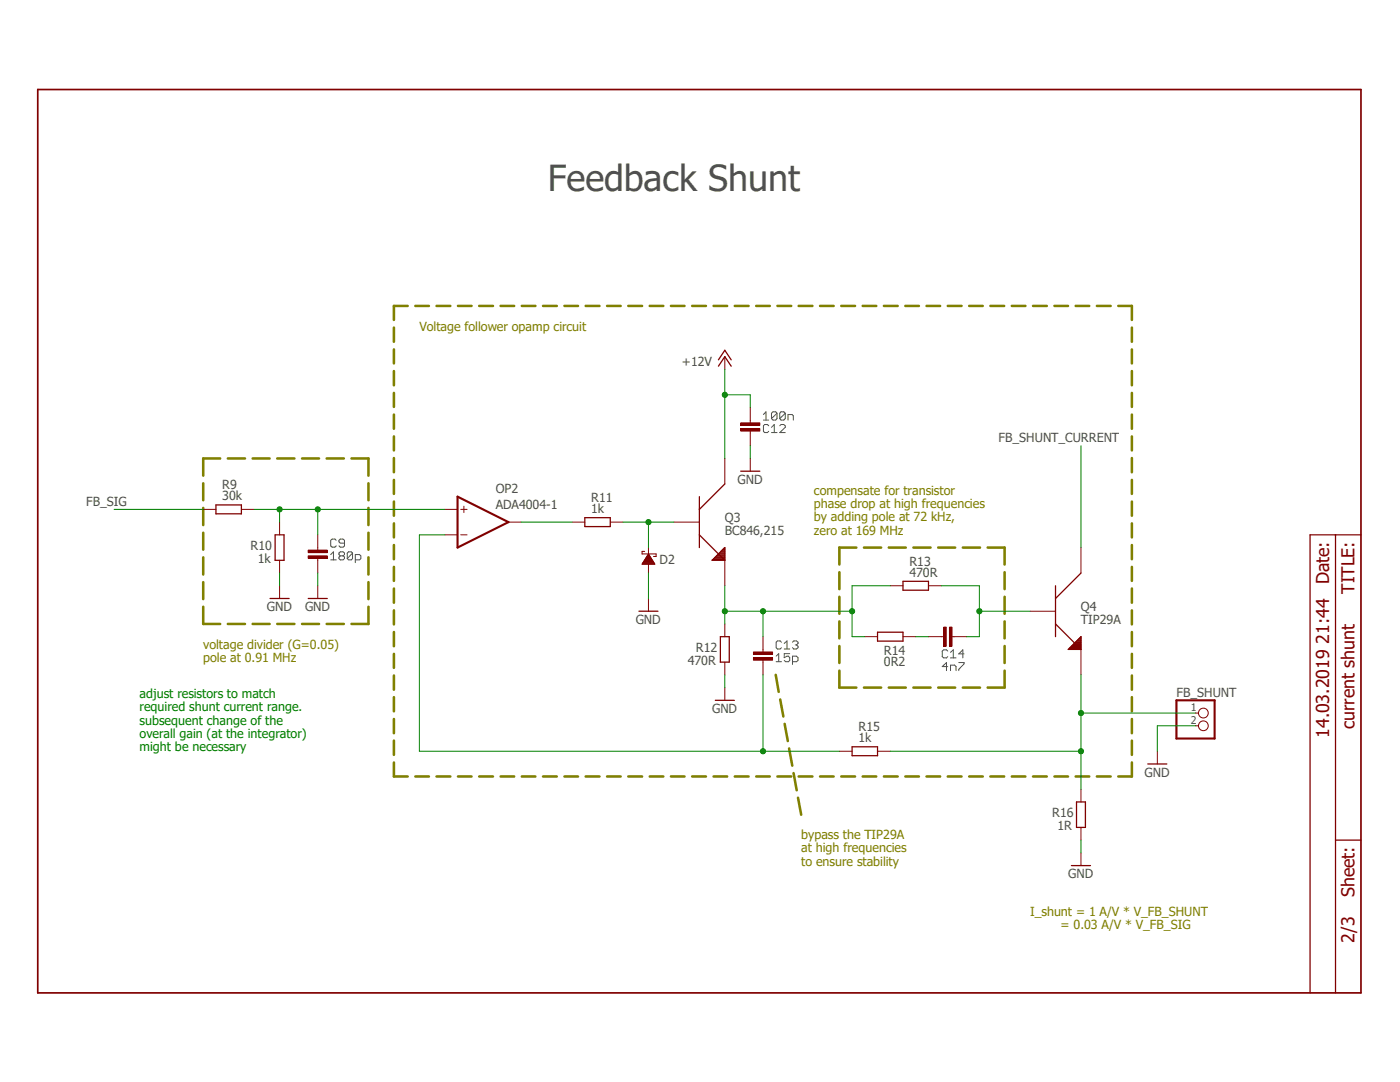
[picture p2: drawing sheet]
<svg xmlns="http://www.w3.org/2000/svg" width="279mm" height="216mm" viewBox="0 0 279 216" stroke-linecap="round" stroke-linejoin="round" font-family="sans-serif">
<path d="M7.2 17.4l265 181.1M272.2 17.4l-265 181.1" fill="none" stroke="#fff" stroke-width=".2"/>
<g fill="none" stroke="#808000" stroke-width=".51">
<path d="M78.6 65.4v2.8M78.6 69.7v2.8M78.6 74v2.9M78.6 78.4v2.8M81.4 61h-2.8v2.8M82.9 61h2.7M87.1 61h2.8M91.4 61h2.7M95.6 61h2.8M99.9 61h2.7M104.1 61h2.7M108.4 61h2.7"/>
<path d="M112.6 61h2.8M116.9 61h2.7M121.2 61h2.7M125.4 61h2.7M129.7 61h2.7M133.9 61h2.7M138.1 61h2.8M142.4 61h2.7M146.6 61h2.8M150.9 61h2.7M155.2 61h2.7M159.4 61h2.7"/>
<path d="M163.7 61h2.7M167.9 61h2.7M172.2 61h2.7M176.4 61h2.8M180.7 61h2.7M184.9 61h2.7M189.1 61h2.8M193.4 61h2.7M197.7 61h2.7M201.9 61h2.7M206.2 61h2.7M210.4 61h2.7"/>
<path d="M214.7 61h2.7M218.9 61h2.8M223.2 61h2.7v2.8M225.9 65.4v2.8M225.9 69.7v2.8M225.9 74v2.9M225.9 78.4v2.8M40.6 96.4v3.4M43.9 91.5h-3.3v3.4M45.5 91.5h3.4M50.4 91.5h3.4M55.3 91.5h3.5"/>
<path d="M60.3 91.5h3.4M65.2 91.5h3.4M70.1 91.5h3.4v3.4M73.5 96.4v3.4M78.6 82.7v2.9M78.6 87.1v2.8M78.6 91.4v2.8M78.6 95.8v2.8M225.9 82.7v2.9M225.9 87.1v2.8M225.9 91.4v2.8M225.9 95.8v2.8"/>
<path d="M40.6 101.3v3.5M40.6 106.3v3.4M40.6 111.2v3.4M40.6 116.2v3.3M73.5 101.3v3.5M73.5 106.3v3.4M73.5 111.2v3.4M73.5 116.2v3.3M78.6 100.1v2.8M78.6 104.4v2.8M78.6 108.8v2.8M78.6 113.1v2.8"/>
<path d="M78.6 117.4v2.9M167.5 114.2v3.4M167.5 119.1v3.4M170.9 109.3h-3.4v3.3M172.4 109.3h3.5M177.4 109.3h3.4M182.3 109.3h3.4M187.2 109.3h3.4M192.2 109.3h3.4M197.1 109.3h3.4v3.3M200.5 114.2v3.4M200.5 119.1v3.4"/>
<path d="M225.9 100.1v2.8M225.9 104.4v2.8M225.9 108.8v2.8M225.9 113.1v2.8M225.9 117.4v2.9M40.6 121.1v3.4h3.3M45.5 124.5h3.4M50.4 124.5h3.4M55.3 124.5h3.5M60.3 124.5h3.4M65.2 124.5h3.4M73.5 121.1v3.4h-3.4"/>
<path d="M78.6 121.8v2.8M78.6 126.1v2.8M78.6 130.5v2.8M78.6 134.8v2.8M78.6 139.1v2.8M154.8 134.7l.6 3.3M155.7 139.6l.6 3.4M167.5 133.8v3.4h3.4M167.5 124v3.4M167.5 128.9v3.4M172.4 137.2h3.5M177.4 137.2h3.4"/>
<path d="M182.3 137.2h3.4M187.2 137.2h3.4M192.2 137.2h3.4M200.5 124v3.4M200.5 128.9v3.4M200.5 133.8v3.4h-3.4M225.9 121.8v2.8M225.9 126.1v2.8M225.9 130.5v2.8M225.9 134.8v2.8M225.9 139.1v2.8M78.6 143.5v2.8"/>
<path d="M78.6 147.8v2.8M78.6 152.1v2.8h2.8M82.9 154.9h2.7M87.1 154.9h2.8M91.4 154.9h2.7M95.6 154.9h2.8M99.9 154.9h2.7M104.1 154.9h2.7M108.4 154.9h2.7M112.6 154.9h2.8M116.9 154.9h2.7M121.2 154.9h2.7"/>
<path d="M125.4 154.9h2.7M129.7 154.9h2.7M133.9 154.9h2.7M138.1 154.9h2.8M142.4 154.9h2.7M146.6 154.9h2.8M150.9 154.9h2.7M155.2 154.9h2.7M156.6 144.4l.6 3.5M157.5 149.4l.6 3.4M158.4 154.3l.6 3.4M159.3 159.2l.6 3.4"/>
<path d="M159.4 154.9h2.7M163.7 154.9h2.7M167.9 154.9h2.7M172.2 154.9h2.7M176.4 154.9h2.8M180.7 154.9h2.7M184.9 154.9h2.7M189.1 154.9h2.8M193.4 154.9h2.7M197.7 154.9h2.7M201.9 154.9h2.7M206.2 154.9h2.7"/>
<path d="M210.4 154.9h2.7M214.7 154.9h2.7M218.9 154.9h2.8M225.9 152.1v2.8h-2.7M225.9 143.5v2.8M225.9 147.8v2.8"/>
</g>
<g fill="none" stroke="#505050" stroke-width=".2">
<path d="M152.4 82.7l.5-.5v1.6M152.4 83.8h1M153.4 85l-.2-.3h-.6l-.2 .3v1.1l.2 .2h.6l.2-.2M154 86.3h1.1M154 85.3l.5-.6v1.6M155.1 82.5v1l-.3 .3h-.5l-.3-.3M155.1 82.5l-.3-.3h-.5l-.3 .3v1M155.1 82.5l-1.1 1M155.6 85l.3-.3h.5l.3 .3v.3l-1.1 1h1.1M156.7 82.5v1l-.3 .3h-.5l-.3-.3M156.7 82.5l-.3-.3h-.5l-.3 .3v1M156.7 82.5l-1.1 1"/>
<path d="M157.3 83.8v-1.1h.8l.2 .3v.8M66 110.7l.5-.6v1.6M66 111.7h1.1M67.1 107.8l-.3-.2h-.5l-.3 .2v1.1l.3 .3h.5l.3-.3M67.9 110.9l-.3 .3v.3l.3 .2h.6l.2-.2v-.3l-.2-.3M67.9 110.9l-.3-.2v-.3l.3-.3h.6l.2 .3v.3l-.2 .2M67.9 110.9h.6M68.7 108.4h-.8l-.3-.3v-.3l.3-.2h.6l.2 .2v1.1l-.2 .3h-.6l-.3-.3M70.4 110.4v1.1l-.3 .2h-.5l-.3-.2M70.4 110.4l-.3-.3h-.5l-.3 .3v1.1M70.4 110.4l-1.1 1.1M70.9 111.7h.9l.2-.2v-.6l-.2-.2h-.9v1.6"/>
<path d="M154.9 130.9l.5-.5v1.6M154.9 132h1.1M156 128.1l-.3-.2h-.5l-.3 .2v1.1l.3 .3h.5l.3-.3M156.5 129.5h1.1M156.5 128.4l.6-.5v1.6M157.6 130.4h-1.1v.8l.6-.3h.3l.2 .3v.6l-.2 .2h-.6l-.3-.2M158.2 132h.8l.3-.2v-.6l-.3-.3h-.8v1.7M158.2 128.1l.2-.2h.6l.3 .2v.3l-.3 .3M158.7 128.7h.3M159 128.7l.3 .2v.3l-.3 .3h-.6l-.2-.3M189.1 133h-1.1l.9-.8v1.6M189.1 129.9l-.2-.2h-.6l-.3 .2v1.1l.3 .3h.6l.2-.3"/>
<path d="M189.7 133.8v-1.1h.8l.3 .3v.8M189.7 131.3h1.1M189.7 130.2l.5-.5v1.6M191.3 132.2h1.1v.3l-1.1 1.1v.2M192.4 130.5h-1.1l.9-.8v1.6"/>
</g>
<path d="M143.4 73.1l1.3-1.9 1.2 1.9M143.4 71.8l1.3-1.9 1.2 1.9M147.8 94h3.8M43.1 100.8h5.1v1.7h-5.1zM53.9 119.4h3.8M54.9 106.7h1.8v5.1h-1.8zM116.7 103.3h5.1v1.8h-5.1zM266.5 106.7v91.4M271.6 106.7h-10.1v91.4M266.5 167.6h5.1" fill="none" stroke="#800000" stroke-width=".25"/>
<path d="M7.5 17.9h264.1v180.2h-264.1z" fill="none" stroke="#800000" stroke-width=".34"/>
<path d="M144.7 71.2v2.5M149.7 83.9v.6M149.7 85.8v.6M149.7 91.5v2.5M40.6 101.6h2.5M48.2 101.6h2.5M55.8 104.2v2.5M55.8 111.8v2.5M55.8 116.9v2.5M114.2 104.2h2.5M121.8 104.2h2.5" fill="none" stroke="#800000" stroke-width=".2"/>
<path d="M147.8 84.4h3.8v.5h-3.8z" fill-rule="evenodd" fill="#800000"/>
<path d="M147.8 84.4h3.8v.5h-3.8z" fill="none" stroke="#800000" stroke-width=".2"/>
<path d="M147.8 85.5h3.8v.5h-3.8z" fill-rule="evenodd" fill="#800000"/>
<path d="M147.8 85.5h3.8v.5h-3.8zM149.7 81.3v2.6M149.7 86.4v2.5M152.3 129.6v.6M152.3 131.5v.6" fill="none" stroke="#800000" stroke-width=".2"/>
<path d="M150.4 130.1h3.8v.5h-3.8z" fill-rule="evenodd" fill="#800000"/>
<path d="M150.4 130.1h3.8v.5h-3.8z" fill="none" stroke="#800000" stroke-width=".2"/>
<path d="M150.4 131.2h3.8v.5h-3.8z" fill-rule="evenodd" fill="#800000"/>
<g fill="none" stroke="#800000" stroke-width=".2">
<path d="M63.4 109.3v.6M63.4 111.2v.6M128.2 112.5h2.4M128.3 112.4h2.3M128.3 112.3h2.2M128.4 112.2h2.1M128.4 112.1h2M128.5 112h1.8M128.5 111.9h1.8M128.6 111.8h1.7M128.7 111.8h1.5M128.7 111.7h1.4"/>
<path d="M128.7 111.6h1.4M128.8 111.5h1.2M128.9 111.4h1.1M128.9 111.3h1M129 111.2h.8M129.1 111.1h.7M129.1 111h.6M129.2 110.9h.5M129.2 110.8h.4M129.3 110.7h.2M129.4 109.3v1.2M129.4 112.6v1.7"/>
<path d="M129.4 119.4v2.6M129.4 110.5l1.3 2.1h-2.6zM129.4 110.6h.1M177.7 116.9h2.5M185.3 116.9h2.5M144.7 124.5v2.5M144.7 132.1v2.6M144.7 137.2v2.5M150.4 131.2h3.8v.5h-3.8zM152.3 127v2.6M152.3 132.1v2.6M167.5 149.9h2.6"/>
<path d="M175.1 149.9h2.6M215.7 157.5v2.5M215.7 165.1v2.5M215.7 170.2v2.5"/>
</g>
<path d="M180.2 116h5.1v1.8h-5.1zM127.5 122h3.8M142.7 139.7h3.9M143.8 127h1.7v5.1h-1.7zM170.1 149h5v1.8h-5zM213.8 172.7h3.8M214.8 160h1.8v5.1h-1.8z" fill="none" stroke="#800000" stroke-width=".25"/>
<path d="M128.7 110h-.6v.5h2.8v.5h-.5" fill="none" stroke="#800000" stroke-width=".21"/>
<path d="M61.5 109.8h3.8v.5h-3.8z" fill-rule="evenodd" fill="#800000"/>
<path d="M61.5 109.8h3.8v.5h-3.8z" fill="none" stroke="#800000" stroke-width=".2"/>
<path d="M61.5 110.9h3.8v.5h-3.8z" fill-rule="evenodd" fill="#800000"/>
<g fill="none" stroke="#800000" stroke-width=".2">
<path d="M144.7 91.5v5.1M61.5 110.9h3.8v.5h-3.8zM63.4 106.7v2.6M63.4 111.8v2.5M63.4 116.9v2.5M88.8 106.7h2.5M88.8 101.6h2.5M91.9 106.7h1.3M91.9 101.6h1.3M92.6 101v1.3M101.5 104.2h2.5M134.5 104.2h5.1"/>
<path d="M144.7 111.8v5.1M215.7 109.3v5M172.6 127h2.5M180.2 127h2.6M187.8 127h.7M189.7 127h.7M205.6 122h5.1M215.7 129.6v5.1M231 149.9v2.5"/>
</g>
<g fill="none" stroke="#800000" stroke-width=".25">
<path d="M139.6 99.1v10.2M144.7 96.6l-5.1 5M61.5 119.4h3.8M139.6 106.7l5.1 5.1M142.2 111.7h2.5M142.4 111.5h2.3M142.6 111.3h2.1M142.8 111.1h1.9M143 110.9h1.7M143.2 110.7h1.5M143.4 110.5h1.3M143.6 110.4h1.1"/>
<path d="M143.8 110.2h.9M143.9 110h.8M144.1 109.8h.6M144.3 109.6h.4M144.5 109.4h.2M144.7 109.3v2.5h-2.6zM210.7 116.9v10.1M215.7 114.3l-5 5.1M175.1 126.2h5.1v1.7h-5.1zM210.7 124.5l5 5.1M213.4 129.4h2.3M213.6 129.2h2.1"/>
<path d="M213.8 129h1.9M214 128.8h1.7M214.2 128.6h1.5M214.3 128.4h1.4M214.5 128.2h1.2M214.7 128.1h1M214.9 127.8h.8M215.1 127.7h.6M215.3 127.5h.4M215.5 127.3h.2M215.7 127.1h.1M215.7 127v2.6h-2.5z"/>
<path d="M229.1 152.4h3.8"/>
</g>
<path d="M91.3 99.1l10.2 5.1-10.2 5.1z" fill="none" stroke="#800000" stroke-width=".42"/>
<path d="M188.3 125.1h.5v3.8h-.5z" fill-rule="evenodd" fill="#800000"/>
<path d="M188.3 125.1h.5v3.8h-.5z" fill="none" stroke="#800000" stroke-width=".2"/>
<path d="M189.5 125.1h.5v3.8h-.5z" fill-rule="evenodd" fill="#800000"/>
<g fill="none" stroke="#800000" stroke-width=".2">
<path d="M185.3 127h2.5M189.5 125.1h.5v3.8h-.5zM190.4 127h2.5M238.6 142.3h.5M238.6 144.8h.5"/>
<circle cx="240.2" cy="142.3" r=".98"/>
<circle cx="240.2" cy="144.8" r=".98"/>
</g>
<path d="M234.8 139.7h7.6v7.7h-7.6z" fill="none" stroke="#800000" stroke-width=".42"/>
<path d="M144.7 78.8h5v2.5M144.7 73.7v17.8M149.7 88.9v2.6M55.8 114.3v2.6M63.4 114.3v2.6M129.4 114.3v5.1M144.7 134.7v2.5M238.6 144.8h-7.6v5.1M215.7 167.6v2.6" fill="none" stroke="#008000" stroke-width=".2"/>
<circle cx="144.6" cy="78.8" r=".51" fill="#008000"/>
<g fill="none" stroke="#008000" stroke-width=".2">
<path d="M88.8 106.7h-5.1v43.2h83.8M152.3 134.7v15.2"/>
<circle cx="144.6" cy="78.8" r=".51"/>
</g>
<circle cx="152.3" cy="149.9" r=".51" fill="#008000"/>
<g fill="none" stroke="#008000" stroke-width=".2">
<path d="M215.7 88.9v20.4M50.7 101.6h5.1v2.6"/>
<circle cx="152.3" cy="149.9" r=".51"/>
</g>
<circle cx="55.8" cy="101.6" r=".51" fill="#008000"/>
<g fill="none" stroke="#008000" stroke-width=".2">
<path d="M55.8 101.6h33M63.4 101.6v5.1"/>
<circle cx="55.8" cy="101.6" r=".51"/>
</g>
<circle cx="63.4" cy="101.6" r=".51" fill="#008000"/>
<g fill="none" stroke="#008000" stroke-width=".2">
<path d="M104 104.2h10.2M124.3 104.2h10.2M129.4 104.2v5.1"/>
<circle cx="63.4" cy="101.6" r=".51"/>
</g>
<circle cx="129.4" cy="104.2" r=".51" fill="#008000"/>
<g fill="none" stroke="#008000" stroke-width=".2">
<path d="M215.7 134.7v7.6M177.7 149.9h38v7.6"/>
<circle cx="129.4" cy="104.2" r=".51"/>
</g>
<circle cx="215.7" cy="149.9" r=".51" fill="#008000"/>
<g fill="none" stroke="#008000" stroke-width=".2">
<path d="M215.7 142.3v7.6"/>
<circle cx="215.7" cy="149.9" r=".51"/>
</g>
<circle cx="215.7" cy="142.3" r=".51" fill="#008000"/>
<g fill="none" stroke="#008000" stroke-width=".2">
<path d="M144.7 116.9v7.6M177.7 116.9h-7.6v5.1h-25.4M152.3 122v5M215.7 142.3h22.9"/>
<circle cx="215.7" cy="142.3" r=".51"/>
</g>
<circle cx="152.3" cy="122" r=".51" fill="#008000"/>
<circle cx="152.3" cy="122" r=".51" fill="none" stroke="#008000" stroke-width=".2"/>
<circle cx="144.6" cy="122" r=".51" fill="#008000"/>
<g fill="none" stroke="#008000" stroke-width=".2">
<path d="M170.1 122v5h2.5"/>
<circle cx="144.6" cy="122" r=".51"/>
</g>
<circle cx="170" cy="122" r=".51" fill="#008000"/>
<g fill="none" stroke="#008000" stroke-width=".2">
<path d="M187.8 116.9h7.7v10.1h-2.6M195.5 122h10.1"/>
<circle cx="170" cy="122" r=".51"/>
</g>
<circle cx="195.4" cy="122" r=".51" fill="#008000"/>
<g fill="none" stroke="#008000" stroke-width=".2">
<path d="M22.8 101.6h17.8M182.8 127h2.5"/>
<circle cx="195.4" cy="122" r=".51"/>
</g>
<text font-size="7.2" fill="#505050" x="109.3" y="38.2">Feedback Shunt</text>
<g font-size="3.6" fill="#800000">
<text x="265.3" y="116.6" transform="rotate(-90 265.3 116.6)">Date:</text>
<text x="270.3" y="118.5" transform="rotate(-90 270.3 118.5)">TITLE:</text>
<text x="265.3" y="147.3" transform="rotate(-90 265.3 147.3)">14.03.2019 21:44</text>
<text x="270.3" y="145.5" transform="rotate(-90 270.3 145.5)">current shunt</text>
<text x="270.3" y="179.1" transform="rotate(-90 270.3 179.1)">Sheet:</text>
<text x="270.3" y="188.1" transform="rotate(-90 270.3 188.1)">2/3</text>
</g>
<g font-size="2.5" fill="#808000">
<text x="83.7" y="66.1">Voltage follower opamp circuit</text>
<text x="162.4" y="98.7">compensate for transistor</text>
<text x="162.4" y="101.4">phase drop at high frequencies</text>
<text x="162.4" y="104.1">by adding pole at 72 kHz,</text>
<text x="162.4" y="106.7">zero at 169 MHz</text>
<text x="40.6" y="129.5">voltage divider (G=0.05)</text>
<text x="40.6" y="132.1">pole at 0.91 MHz</text>
<text x="159.9" y="167.4">bypass the TIP29A</text>
<text x="159.9" y="170.1">at high frequencies</text>
<text x="159.9" y="172.7">to ensure stability</text>
<text x="205.6" y="182.8">I_shunt = 1 A/V * V_FB_SHUNT</text>
<text x="211.7" y="185.4">= 0.03 A/V * V_FB_SIG</text>
</g>
<g font-size="2.5" fill="#505050">
<text x="136.1" y="72.9">+12V</text>
<text x="199.3" y="88.2">FB_SHUNT_CURRENT</text>
<text x="17.2" y="100.9">FB_SIG</text>
<text x="44.4" y="99.9">30k</text>
<text x="44.4" y="97.6">R9</text>
<text x="98.9" y="101.6">ADA4004-1</text>
<text x="98.9" y="98.5">OP2</text>
<text x="118" y="100.2">R11</text>
<text x="147.2" y="96.6">GND</text>
<text x="118" y="102.4">1k</text>
<text x="144.7" y="106.7">BC846,215</text>
<text x="144.7" y="104.2">Q3</text>
<text x="50" y="109.8">R10</text>
<text x="51.4" y="112.3">1k</text>
<text x="131.6" y="112.6">D2</text>
<text x="181.5" y="112.9">R13</text>
<text x="181.5" y="115.1">470R</text>
<text x="53.3" y="122">GND</text>
<text x="60.9" y="122">GND</text>
<text x="126.9" y="124.5">GND</text>
<text x="215.7" y="124.5">TIP29A</text>
<text x="215.7" y="122">Q4</text>
<text x="138.9" y="130.1">R12</text>
<text x="176.4" y="130.6">R14</text>
<text x="137.2" y="132.6">470R</text>
<text x="176.4" y="132.9">0R2</text>
<text x="142.1" y="142.3">GND</text>
<text x="234.8" y="139.1">FB_SHUNT</text>
<text x="171.3" y="148.1">1k</text>
<text x="171.3" y="145.8">R15</text>
<text x="228.4" y="155">GND</text>
<text x="210" y="163.1">R16</text>
<text x="211" y="165.6">1R</text>
<text x="213.2" y="175.3">GND</text>
</g>
<g font-size="2.5" fill="#008000">
<text x="27.9" y="139.2">adjust resistors to match</text>
<text x="27.9" y="141.9">required shunt current range.</text>
<text x="27.9" y="144.6">subsequent change of the</text>
<text x="27.9" y="147.2">overall gain (at the integrator)</text>
<text x="27.9" y="149.9">might be necessary</text>
</g>
<g font-size="2.1" fill="#505050">
<text x="237.7" y="141.9">1</text>
<text x="237.7" y="144.4">2</text>
</g>
</svg>
